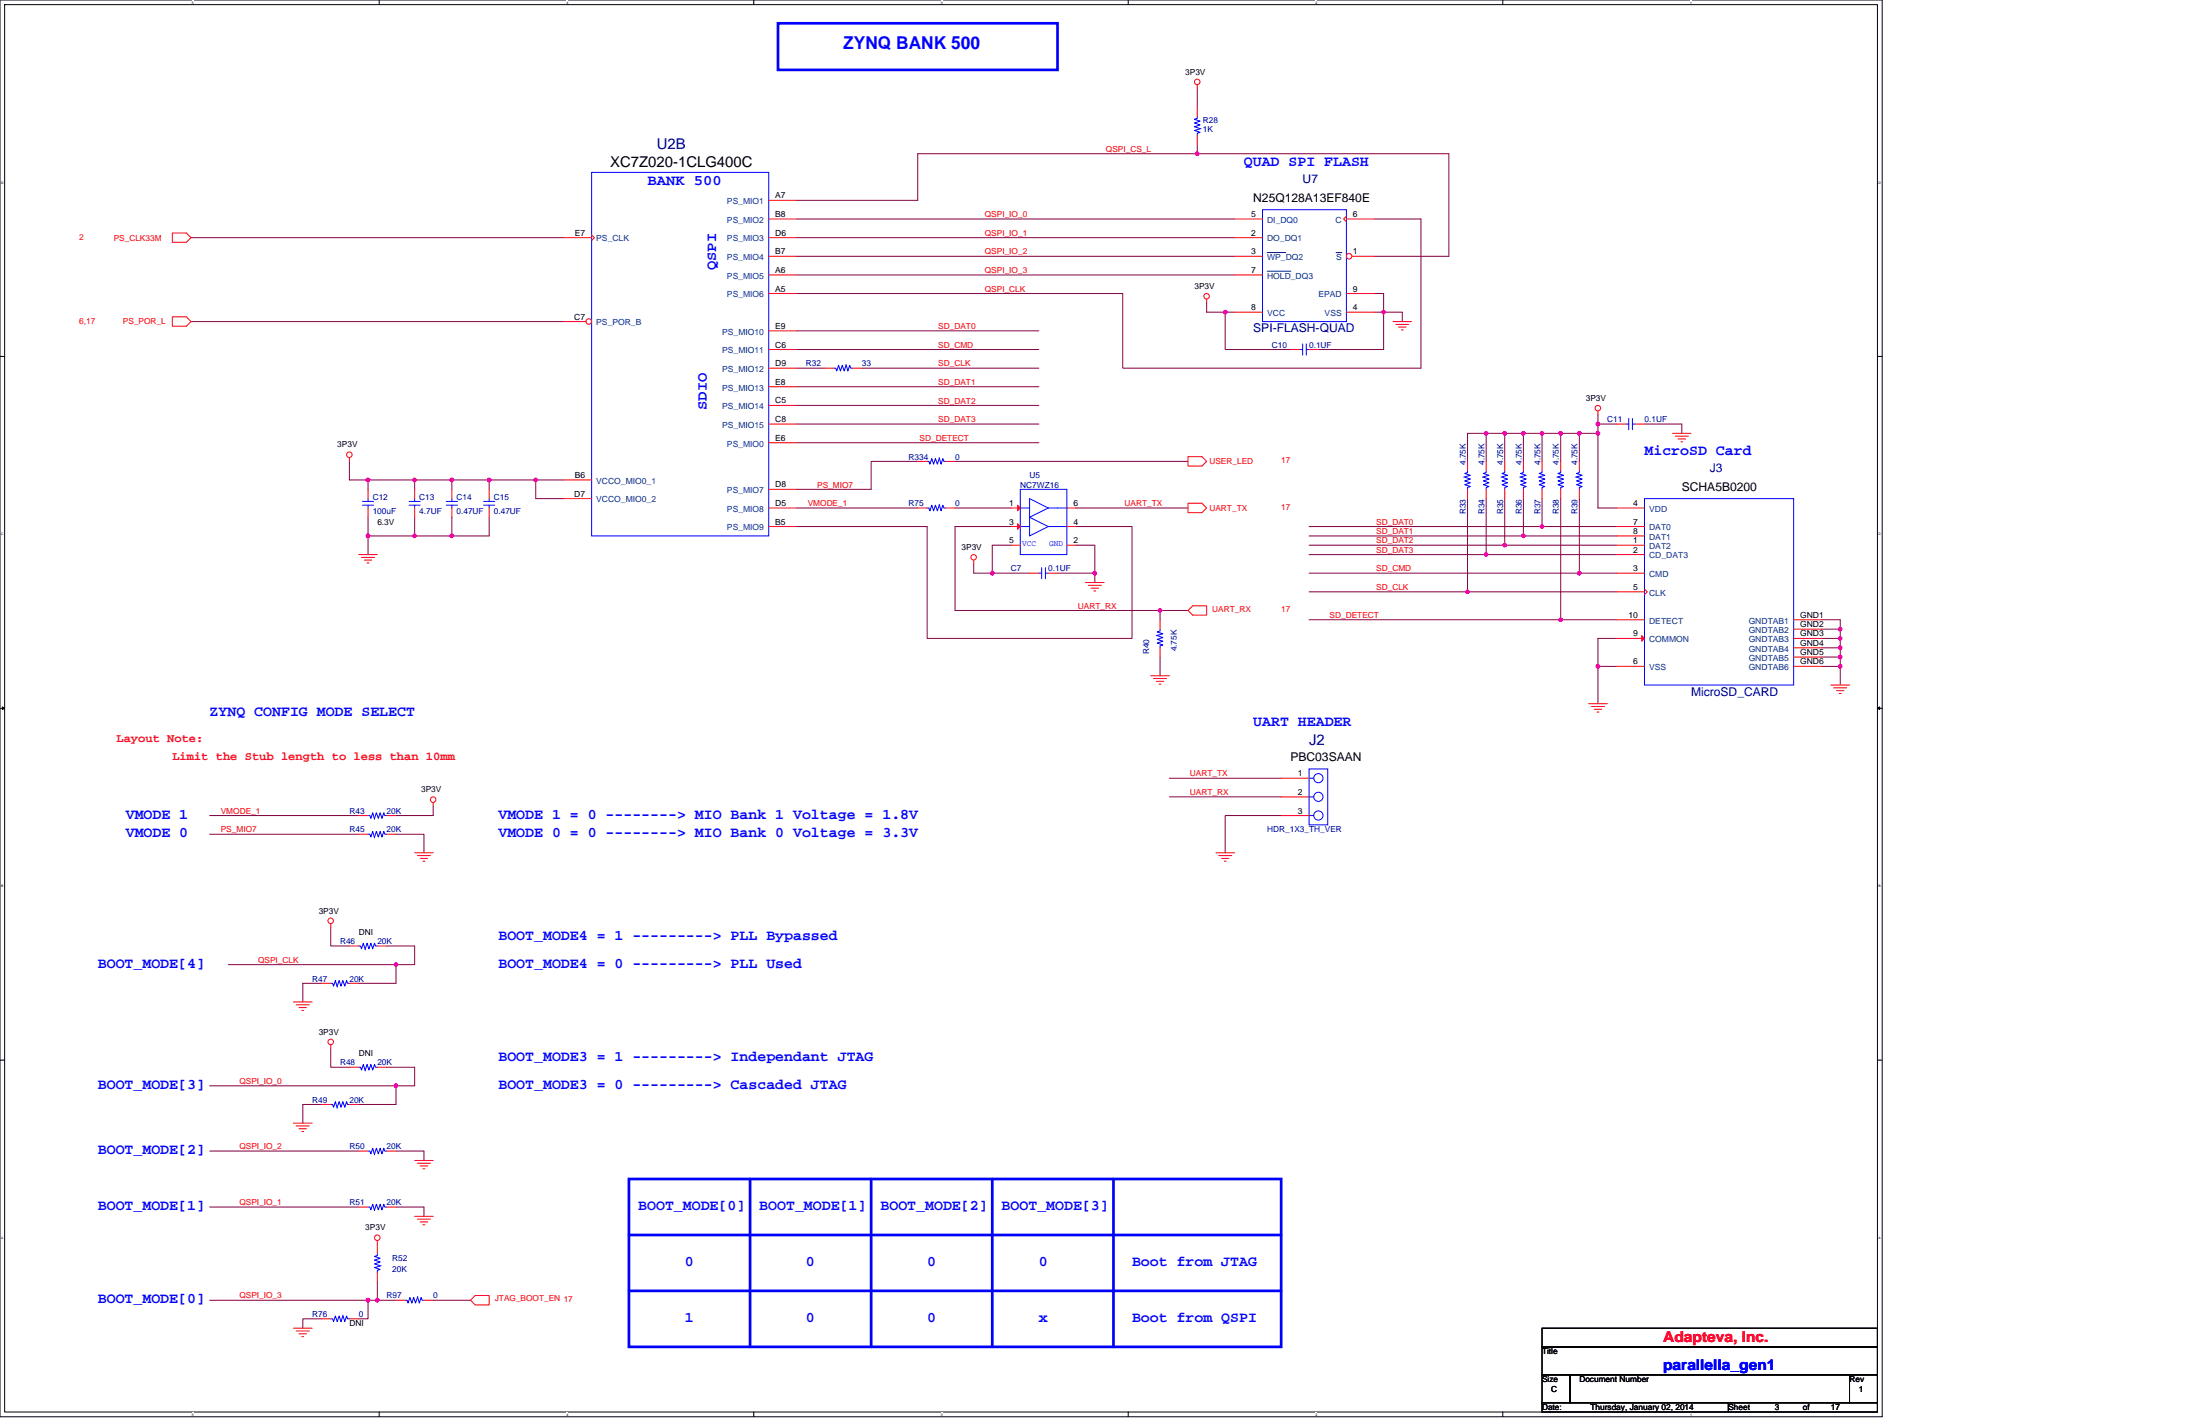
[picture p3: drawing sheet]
<svg xmlns="http://www.w3.org/2000/svg" width="432mm" height="279mm" viewBox="0 0 432 279" stroke-linecap="round" stroke-linejoin="round" font-family="sans-serif">
<path d="M0 0h369.4v278h-369.4zM.9 .9h367.6v276.2h-367.6z" fill="none" stroke="#000" stroke-width=".2"/>
<g fill="#fff">
<path d="M37.7 .1h.3v.7h-.3z"/>
<path d="M37.7 277.2h.3v.7h-.3z"/>
</g>
<path d="M74.4 0v.9M74.4 277.1v.9" fill="none" stroke="#000" stroke-width=".2"/>
<g fill="#fff">
<path d="M111.2 .1h.3v.7h-.3z"/>
<path d="M111.2 277.2h.3v.7h-.3z"/>
</g>
<path d="M147.9 0v.9M147.9 277.1v.9" fill="none" stroke="#000" stroke-width=".2"/>
<g fill="#fff">
<path d="M184.7 .1h.3v.7h-.3z"/>
<path d="M184.7 277.2h.3v.7h-.3z"/>
</g>
<path d="M221.4 0v.9M221.4 277.1v.9" fill="none" stroke="#000" stroke-width=".2"/>
<g fill="#fff">
<path d="M258.2 .1h.4v.7h-.4z"/>
<path d="M258.2 277.2h.4v.7h-.4z"/>
</g>
<path d="M295 0v.9M295 277.1v.9" fill="none" stroke="#000" stroke-width=".2"/>
<g fill="#fff">
<path d="M331.7 .1h.4v.7h-.4z"/>
<path d="M331.7 277.2h.4v.7h-.4z"/>
<path d="M.2 35.4h.5v.8h-.5z"/>
<path d="M368.7 35.4h.5v.8h-.5z"/>
<path d="M.2 104.4h.5v.8h-.5z"/>
<path d="M368.7 104.4h.5v.8h-.5z"/>
</g>
<path d="M0 69.9h.9M368.5 69.9h.9" fill="none" stroke="#000" stroke-width=".2"/>
<g fill="#fff">
<path d="M.2 173.5h.5v.7h-.5z"/>
<path d="M368.7 173.5h.4v.7h-.4z"/>
</g>
<path d="M0 139h.9M368.5 139h.9" fill="none" stroke="#000" stroke-width=".2"/>
<path d="M.5 138.7l.4 .3-.4 .2zM368.5 139l.4-.3v.5z" fill="#000" stroke="#000" stroke-width=".2"/>
<g fill="#fff">
<path d="M.2 242.5h.4v.7h-.4z"/>
<path d="M368.7 242.5h.4v.7h-.4z"/>
</g>
<path d="M0 208h.9M368.5 208h.9M302.7 269.7h5.4v5.5h-5.4zM302.7 275.2h36.5v1.9h-36.5zM302.7 260.6h65.8v3.7h-65.8zM302.7 264.3h65.8v5.4h-65.8zM308.1 269.7h54.9v5.5h-54.9zM339.2 275.2h29.3v1.9h-29.3zM363 269.7h5.5v5.5h-5.5z" fill="none" stroke="#000" stroke-width=".2"/>
<path d="M152.7 4.6h54.9v9.1h-54.9zM123.4 231.3h128.1v33h-128.1zM147.2 231.3v33M171 231.3v33M194.8 231.3v33M218.5 231.3v33M123.4 242.3h128.1M123.4 253.3h128.1" fill="none" stroke="#00f" stroke-width=".53"/>
<g fill="none" stroke="#800040" stroke-width=".2">
<path d="M235 17.4v3.6M235 30.2h49.4v20.1h-14.7M235 28.3v1.9M235 30.2h-54.9v9.1h-23.7M37.5 46.6h73.1M156.4 43h85.9M156.4 46.6h85.9M156.4 50.3h85.9M156.4 54h85.9M236.8 59.4v1.9h3.7M269.7 43h9.2v29.2h-58.5v-14.6h-64M269.7 57.6h1.9v3.7"/>
<path d="M37.5 63.1h73.1M156.4 75.9h47.5M156.4 79.5h47.5M156.4 68.6h47.5M156.4 72.2h5.4M156.4 64.9h47.5M169.2 72.2h34.7M240.5 61.3h1.8M240.5 61.3v7.3h12.8M269.7 61.3h1.9M271.6 61.3v7.3h-12.8M271.6 61.3h3.6v1.8"/>
<path d="M68.6 90.5v3.7h3.6v1.8M72.2 94.2h9.2v1.8M81.4 94.2h7.3M88.7 94.2h7.3v1.8M88.7 94.2v1.8M96 94.2h9.2M105.2 94.2v3.6h5.4M105.2 94.2h5.4M156.4 86.9h47.5M156.4 83.2h47.5M156.4 99.7h23.7M180.1 90.5h-9.1v5.5h-14.6"/>
<path d="M187.5 99.7h10.9M187.5 90.5h45.7M211.2 99.7h22M288 97.8v18.3h-31.1M291.7 85h-3.7v5.5M291.7 97.8v11h-34.8M291.7 85v5.5M291.7 85h3.6M295.3 97.8v9.2h-38.4M295.3 85v5.5M295.3 85h3.7M299 97.8v7.4h-42.1"/>
<path d="M299 85v5.5M299 85h3.7M302.7 97.8v5.5h-45.8M306.3 85h-3.6v5.5M306.3 85v5.5M306.3 97.8v23.8M306.3 85h3.7M310 85v5.5M310 85h3.6M310 97.8v14.7h7.3M313.6 85v14.7h3.7M313.6 81.4v1.8"/>
<path d="M313.6 83.2v1.8M313.6 83.2h3.7M322.8 83.2h7.3v1.8M72.2 101.5v3.7h9.2M72.2 105.2v3.6M81.4 101.5v3.7h7.3M88.7 101.5v3.7M96 101.5v3.7h-7.3M156.4 103.3h25.6v22h40.2v-22h-11M191.1 110.6v1.9h3.7M194.8 112.5h7.3M198.4 107h-3.6v5.5"/>
<path d="M198.4 103.3h-10.9v16.5h40.2v1.8M207.6 112.5h7.3M211.2 107h3.7v5.5M214.9 112.5v1.8M227.7 119.8h5.5M256.9 112.5h53.1M288 116.1h29.3M291.7 108.8h25.6M295.3 107h22M299 105.2h18.3M302.7 103.3h14.6M227.7 128.9v3.7"/>
<path d="M256.9 121.6h49.4M306.3 121.6h11M313.6 130.7v7.4M313.6 130.7h3.7M317.3 125.3h-3.7v5.4M357.5 130.7h3.7M357.5 128.9h3.7M357.5 127.1h3.7M357.5 121.6h3.7v1.8M357.5 123.4h3.7M357.5 125.3h3.7M361.2 130.7v3.7"/>
<path d="M361.2 123.4v1.9M361.2 127.1v1.8M361.2 128.9v1.8M361.2 125.3v1.8M85 158.2v1.8h-7.3M229.5 152.7h22M229.5 156.4h22M41.1 163.7h29.3M41.1 160h29.3M77.7 163.7h5.5v3.6M251.5 160h-11v7.3M44.8 189.3h32.9"/>
<path d="M63.1 192.9h-3.7v3.7M64.9 182v3.6h3.7M75.9 185.6h5.5v3.7h-3.7M77.7 189.3v3.6h-7.3M41.1 213h36.6v3.7h-7.3M63.1 216.7h-3.7v3.7M64.9 205.7v3.7h3.7M75.9 209.4h5.5v3.6h-3.7M41.1 225.8h29.3M41.1 236.8h29.3M77.7 225.8h5.5v1.9M77.7 236.8h5.5v1.9"/>
<path d="M41.1 255.1h31.1M63.1 258.8h-3.7v1.8M72.2 255.1v3.7h-1.8M72.2 255.1h1.9M74.1 251.5v3.6M74.1 255.1h3.6M85 255.1h7.4"/>
</g>
<g fill="#f0f" stroke="#f0f" stroke-width=".2">
<circle cx="96" cy="94.2" r=".36"/>
<circle cx="88.7" cy="94.2" r=".36"/>
<circle cx="105.1" cy="94.2" r=".36"/>
<circle cx="81.4" cy="94.2" r=".36"/>
<circle cx="72.2" cy="94.2" r=".36"/>
<circle cx="88.7" cy="105.1" r=".35"/>
<circle cx="81.4" cy="105.1" r=".36"/>
<circle cx="72.2" cy="105.1" r=".36"/>
<circle cx="77.7" cy="189.3" r=".35"/>
<circle cx="77.7" cy="213" r=".36"/>
<circle cx="240.5" cy="61.2" r=".36"/>
<circle cx="313.6" cy="85" r=".36"/>
<circle cx="310" cy="85" r=".36"/>
<circle cx="313.6" cy="83.2" r=".36"/>
<circle cx="313.6" cy="130.7" r=".36"/>
<circle cx="310" cy="112.5" r=".36"/>
<circle cx="306.3" cy="85" r=".36"/>
<circle cx="74" cy="255.1" r=".36"/>
<circle cx="361.2" cy="123.4" r=".35"/>
<circle cx="361.2" cy="130.7" r=".36"/>
<circle cx="361.2" cy="128.9" r=".35"/>
<circle cx="361.2" cy="127.1" r=".36"/>
<circle cx="361.2" cy="125.3" r=".35"/>
<circle cx="306.3" cy="121.6" r=".36"/>
<circle cx="302.6" cy="103.3" r=".36"/>
<circle cx="299" cy="105.1" r=".35"/>
<circle cx="295.3" cy="107" r=".36"/>
<circle cx="291.7" cy="108.8" r=".36"/>
<circle cx="288" cy="116.1" r=".35"/>
<circle cx="299" cy="85" r=".36"/>
<circle cx="302.6" cy="85" r=".36"/>
<circle cx="295.3" cy="85" r=".36"/>
<circle cx="291.7" cy="85" r=".36"/>
<circle cx="235" cy="30.2" r=".36"/>
<circle cx="271.6" cy="61.2" r=".35"/>
<circle cx="214.9" cy="112.5" r=".36"/>
<circle cx="194.8" cy="112.5" r=".36"/>
<circle cx="227.7" cy="119.8" r=".36"/>
<circle cx="72.2" cy="255.1" r=".36"/>
</g>
<g fill="none" stroke="#f00" stroke-width=".2">
<path d="M235 16.6v.8M33.8 45.7h2.8l.9 .9-.9 .9h-2.8zM110.6 46.6h5.5M116.1 46.1l.6 .5-.6 .6M236.8 58.7v.7M33.8 62.2h2.8l.9 .9-.9 .9h-2.8zM273.4 63.1h3.7M274 63.6h2.5M274.5 64.2h1.5M275 64.7h.4M68.6 89.8v.7M233.2 98.7h2.7l.9 1-.9 .9h-2.7z"/>
<path d="M233.2 89.6h2.7l.9 .9-.9 .9h-2.7zM299 90.5v1.9M299 96v1.8M313.6 80.6v.8M328.3 85h3.6M328.8 85.6h2.6M329.4 86.1h1.4M329.9 86.7h.4M70.4 108.8h3.7M71 109.4h2.5M71.5 109.9h1.5M72.1 110.4h.3"/>
<path d="M191.1 109.9v.7M202.1 112.5h1.8M205.7 112.5h1.9M213 114.3h3.7M213.6 114.9h2.6M214.1 115.4h1.5M214.7 116h.4M233.2 119.8l.9-.9h2.7v1.8h-2.7zM225.8 132.6h3.7M226.4 133.1h2.6M226.9 133.7h1.5M227.5 134.2h.4"/>
<path d="M311.8 138.1h3.7M312.4 138.6h2.5M312.9 139.2h1.5M313.5 139.7h.3M359.3 134.4h3.7M359.9 135h2.6M360.4 135.5h1.5M361 136.1h.4M85 157.5v.7M81.4 167.3h3.6M81.9 167.9h2.6M82.5 168.4h1.4"/>
<path d="M83 169h.4M238.7 167.3h3.6M239.2 167.9h2.6M239.8 168.4h1.4M240.3 169h.4M57.6 196.6h3.7M58.1 197.1h2.6M58.7 197.7h1.5M59.2 198.2h.4M64.9 181.2v.8M64.9 205v.7M57.6 220.4h3.7"/>
<path d="M58.1 220.9h2.6M58.7 221.5h1.5M59.2 222h.4M70.4 236.8h1.8M75.9 236.8h1.8M81.4 238.7h3.6M81.4 227.7h3.6M81.9 239.2h2.6M81.9 228.2h2.6M82.5 239.8h1.4M82.5 228.8h1.4M83 229.3h.4"/>
<path d="M74.1 243.4v.7M83 240.3h.4M93.3 254.2h2.7v1.8h-2.7l-.9-.9zM57.6 260.6h3.7M58.1 261.2h2.6M58.7 261.7h1.5M59.2 262.3h.4"/>
<circle cx="235" cy="16.1" r=".54"/>
<circle cx="236.8" cy="58.1" r=".54"/>
<circle cx="68.6" cy="89.2" r=".54"/>
<circle cx="313.6" cy="80.1" r=".54"/>
<circle cx="191.1" cy="109.3" r=".54"/>
<circle cx="85" cy="156.9" r=".54"/>
<circle cx="64.9" cy="180.7" r=".54"/>
<circle cx="64.9" cy="204.4" r=".54"/>
<circle cx="74" cy="242.9" r=".54"/>
</g>
<path d="M116.1 33.8h34.8v71.4h-34.8zM298.4 93.6l1.2 .4-1.2 .4 1.2 .3-1.2 .4 1.2 .4-.6 .2v.3M299 92.4v.3l-.5 .2 1.1 .4-1.3 .3M203.9 112.5h.5M204.4 111.4v2.2M205.2 112.5h.5M205.2 111.4v2.2M72.2 236.8h.4l.2 .6 .4-1.1 .3 1.3M75.9 236.8h-.4l-.2-.5-.3 1.1-.4-1.1-.3 1.1-.4-1.1-.4 1.1" fill="none" stroke="#00f" stroke-width=".2"/>
<circle cx="115.6" cy="63.1" r=".54" fill="#fff" stroke="#f00" stroke-width=".2"/>
<g fill="none" stroke="#f00" stroke-width=".2">
<path d="M150.9 39.3h5.5M235 26.5v1.8M235 21v1.9M150.9 43h5.5M150.9 46.6h5.5M150.9 50.3h5.5M150.9 54h5.5M150.9 57.6h5.5M242.3 43h5.5M264.3 42.4l-.6 .6 .6 .5M264.3 43h5.4M110.6 63.1h4.4"/>
<path d="M150.9 64.9h5.5M150.9 68.6h5.5M150.9 72.2h5.5M150.9 75.9h5.5M150.9 79.5h5.5M161.8 72.2h1.9M167.3 72.2h1.9M253.3 68.6h1.8M256.9 68.6h1.9M72.2 96v1.8M72.2 99.7v1.8M81.4 96v1.8"/>
<path d="M81.4 99.7v1.8M88.7 96v1.8M88.7 99.7v1.8M96 96v1.8M96 99.7v1.8M110.6 94.2h5.5M110.6 97.8h5.5M150.9 86.9h5.5M150.9 96h5.5M150.9 99.7h5.5M150.9 83.2h5.5M180.1 99.7h1.9"/>
<path d="M180.1 90.5h1.9M185.6 99.7h1.9M185.6 90.5h1.9M198.4 99.7h1.9M209.4 99.7h1.8M288 90.5v1.9M288 96v1.8M291.7 90.5v1.9M291.7 96v1.8M302.7 90.5v1.9M302.7 96v1.8M306.3 90.5v1.9"/>
<path d="M306.3 96v1.8M310 90.5v1.9M310 96v1.8M317.3 99.7h5.5M317.3 83.2h1.8M321 83.2h1.8M150.9 103.3h5.5M198.4 103.3h1.9M198.4 107h1.9M209.4 103.3h1.8M209.4 107h1.8M317.3 103.3h5.5"/>
<path d="M317.3 105.2h5.5M317.3 107h5.5M317.3 108.8h5.5M317.3 112.5h5.5M317.3 116.1h5.5M322.8 115.6l.5 .5-.5 .6M227.7 121.6v1.8M227.7 127.1v1.8M317.3 121.6h5.5M317.3 125.3h5.5M317.3 130.7h5.5M352 121.6h5.5"/>
<path d="M352 123.4h5.5M352 125.3h5.5M352 127.1h5.5M352 128.9h5.5M352 130.7h5.5M251.5 152.7h5.4M251.5 156.4h5.4M70.4 160h1.8M70.4 163.7h1.8M75.9 160h1.8M75.9 163.7h1.8M251.5 160h5.4"/>
<path d="M63.1 192.9h1.8M68.6 185.6h1.8M68.6 192.9h1.8M74.1 185.6h1.8M63.1 216.7h1.8M68.6 209.4h1.8M68.6 216.7h1.8M74.1 209.4h1.8M70.4 225.8h1.8M75.9 225.8h1.8M63.1 258.8h1.8M68.6 258.8h1.8"/>
<path d="M74.1 249.6v1.9M74.1 244.1v1.9M77.7 255.1h1.8M83.2 255.1h1.8"/>
</g>
<g fill="none" stroke="#00f" stroke-width=".2">
<path d="M235 22.9v.3l-.6 .2 1.1 .4-1.1 .3 1.1 .4-1.1 .4 1.1 .3M235.7 25.2l-1.3 .4 1.1 .4-.5 .1v.4M247.8 41.1h16.5v22h-16.5zM166.1 71.7l-.4 1.1-.4-1.1-.3 1.1-.4-1.1-.4 1.1-.2-.6h-.3M166.1 71.5l.3 1.3 .4-1.1 .2 .5h.3M255.1 68.6h.6M255.7 67.5v2.2M256.4 68.6h.5M256.4 67.5v2.2M71.1 98.4h2.2M71.1 99.1h2.2M72.2 97.8v.6"/>
<path d="M72.2 99.1v.6M80.3 98.4h2.2M80.3 99.1h2.2M81.4 97.8v.6M81.4 99.1v.6M87.6 99.1h2.2M87.6 98.4h2.2M88.7 99.1v.6M88.7 97.8v.6M94.9 98.4h2.2M94.9 99.1h2.2M96 97.8v.6"/>
<path d="M96 99.1v.6M184.3 98.9l.4 1.3 .4-1.1 .2 .6h.3M184.3 89.8l.4 1.3 .4-1.1 .2 .5h.3M184.3 99.1l-.3 1.1-.4-1.1-.4 1.1-.3-1.1-.4 1.1-.2-.5h-.3M184.3 90l-.3 1.1-.4-1.1-.4 1.1-.3-1.1-.4 1.1-.2-.6h-.3M200.3 99.7h1.8M200.3 96h9.1v12.8h-9.1zM205.7 99.7l-3.6 1.8M205.7 99.7l-3.6-1.9v3.7M205.7 99.7h3.7M287.5 93.6l1.1 .4-1.1 .4 1.1 .3-1.1 .4 1.1 .4-.6 .2v.3M288 92.4v.3l-.5 .2 1.1 .4-1.3 .3"/>
<path d="M291.1 93.6l1.1 .4-1.1 .4 1.1 .3-1.1 .4 1.1 .4-.5 .2v.3M291.7 92.4v.3l-.6 .2 1.1 .4-1.2 .3M302.1 93.6l1.1 .4-1.1 .4 1.1 .3-1.1 .4 1.1 .4-.5 .2v.3M302.7 92.4v.3l-.6 .2 1.1 .4-1.3 .3M305.8 93.6l1.1 .4-1.1 .4 1.1 .3-1.1 .4 1.1 .4-.6 .2v.3M306.3 92.4v.3l-.5 .2 1.1 .4-1.3 .3M309.4 93.6l1.1 .4-1.1 .4 1.1 .3-1.1 .4 1.1 .4-.5 .2v.3M310 92.4v.3l-.6 .2 1.1 .4-1.3 .3M319.1 83.2h.6M319.7 82.1v2.2M320.4 83.2h.6M320.4 82.1v2.2"/>
<path d="M322.8 97.8h29.2v36.6h-29.2zM200.3 103.3h1.8M202.1 101.5v3.7l3.6-1.9M202.1 101.5l3.6 1.8M205.7 103.3h3.7M227.1 124.7l1.1 .4-1.1 .4 1.1 .3-1.1 .4 1.1 .4-.5 .1v.4M227.7 123.4v.4l-.6 .2 1.1 .4-1.3 .3M256.9 150.9h3.7v10.9h-3.7zM256.9 156.4h1M256.9 152.7h1M72.2 160h.4l.2 .6 .4-1.1 .3 1.2M72.2 163.7h.4l.2 .5 .4-1.1 .3 1.3"/>
<path d="M75.9 160h-.4l-.2-.5-.3 1.1-.4-1.1-.3 1.1-.4-1.1-.4 1.1M75.9 163.7h-.4l-.2-.6-.3 1.1-.4-1.1-.3 1.1-.4-1.1-.4 1.1M256.9 160h1M64.9 192.9h.4l.2 .6 .3-1.1 .4 1.3M68.6 192.9h-.4l-.2-.5-.3 1.1-.4-1.1-.4 1.1-.3-1.1-.4 1.1M70.4 185.6h.4l.2 .6 .3-1.1 .4 1.3M74.1 185.6h-.4l-.2-.5-.3 1.1-.4-1.1-.4 1.1-.3-1.1-.4 1.1M64.9 216.7h.4l.2 .6 .3-1.1 .4 1.2M68.6 216.7h-.4l-.2-.5-.3 1.1-.4-1.1-.4 1.1-.3-1.1-.4 1.1M70.4 209.4h.4l.2 .6 .3-1.1 .4 1.2M74.1 209.4h-.4l-.2-.5-.3 1.1-.4-1.1-.4 1.1-.3-1.1-.4 1.1M72.2 225.8h.4l.2 .6 .4-1.1 .3 1.3"/>
<path d="M75.9 225.8h-.4l-.2-.5-.3 1.1-.4-1.1-.3 1.1-.4-1.1-.4 1.1M67.3 258.2l-.4 1.1-.3-1.1-.4 1.1-.4-1.1-.3 1.1-.2-.5h-.4M67.3 258l.4 1.3 .3-1.1 .2 .6h.4M74.1 246v.3l-.6 .2 1.1 .4-1.1 .3 1.1 .4-1.1 .4 1.1 .3M74.8 248.3l-1.3 .4 1.1 .4-.5 .2v.3M81.9 254.4l.4 1.3 .4-1.1 .1 .5h.4M81.9 254.6l-.3 1.1-.4-1.1-.4 1.1-.3-1.1-.4 1.1-.2-.6h-.4"/>
<circle cx="258.8" cy="156.3" r=".9"/>
<circle cx="258.8" cy="152.7" r=".9"/>
<circle cx="258.8" cy="160" r=".9"/>
</g>
<g fill="#f00" stroke="#f00" stroke-width=".2">
<path d="M322.2 124.7l.6 .6-.6 .5z"/>
<path d="M199.7 99.1l.6 .6-.6 .5z"/>
<path d="M199.7 102.8l.6 .5-.6 .6z"/>
</g>
<circle cx="264.8" cy="50.3" r=".54" fill="#fff" stroke="#f00" stroke-width=".2"/>
<path d="M242.3 46.6h5.5M242.3 50.3h5.5M242.3 54h5.5M264.3 57.6h5.4M265.4 50.3h4.3M242.3 61.3h5.5M264.3 61.3h5.4M295.3 90.5v1.9M295.3 96v1.8" fill="none" stroke="#f00" stroke-width=".2"/>
<path d="M248.7 49.6h3.6M248.7 53.2h4.7M262.2 49.6h1.2" fill="none" stroke="#004080" stroke-width=".2"/>
<path d="M294.8 93.6l1.1 .4-1.1 .4 1.1 .3-1.1 .4 1.1 .4-.6 .2v.3M295.3 92.4v.3l-.5 .2 1.1 .4-1.3 .3" fill="none" stroke="#00f" stroke-width=".2"/>
<g fill="#f0f" stroke="#f0f" stroke-width=".2">
<circle cx="96" cy="94.2" r=".36"/>
<circle cx="88.7" cy="94.2" r=".36"/>
<circle cx="105.1" cy="94.2" r=".36"/>
<circle cx="81.4" cy="94.2" r=".36"/>
<circle cx="72.2" cy="94.2" r=".36"/>
<circle cx="88.7" cy="105.1" r=".35"/>
<circle cx="81.4" cy="105.1" r=".36"/>
<circle cx="72.2" cy="105.1" r=".36"/>
<circle cx="77.7" cy="189.3" r=".35"/>
<circle cx="77.7" cy="213" r=".36"/>
<circle cx="240.5" cy="61.2" r=".36"/>
<circle cx="313.6" cy="85" r=".36"/>
<circle cx="310" cy="85" r=".36"/>
<circle cx="313.6" cy="83.2" r=".36"/>
<circle cx="313.6" cy="130.7" r=".36"/>
<circle cx="310" cy="112.5" r=".36"/>
<circle cx="306.3" cy="85" r=".36"/>
<circle cx="74" cy="255.1" r=".36"/>
<circle cx="361.2" cy="123.4" r=".35"/>
<circle cx="361.2" cy="130.7" r=".36"/>
<circle cx="361.2" cy="128.9" r=".35"/>
<circle cx="361.2" cy="127.1" r=".36"/>
<circle cx="361.2" cy="125.3" r=".35"/>
<circle cx="306.3" cy="121.6" r=".36"/>
<circle cx="302.6" cy="103.3" r=".36"/>
<circle cx="299" cy="105.1" r=".35"/>
<circle cx="295.3" cy="107" r=".36"/>
<circle cx="291.7" cy="108.8" r=".36"/>
<circle cx="288" cy="116.1" r=".35"/>
<circle cx="299" cy="85" r=".36"/>
<circle cx="302.6" cy="85" r=".36"/>
<circle cx="295.3" cy="85" r=".36"/>
<circle cx="291.7" cy="85" r=".36"/>
<circle cx="235" cy="30.2" r=".36"/>
<circle cx="271.6" cy="61.2" r=".35"/>
<circle cx="214.9" cy="112.5" r=".36"/>
<circle cx="194.8" cy="112.5" r=".36"/>
<circle cx="227.7" cy="119.8" r=".36"/>
<circle cx="72.2" cy="255.1" r=".36"/>
</g>
<text font-size="3.5" fill="#00f" x="165.5" y="9.6">ZYNQ BANK 500</text>
<g font-size="2.9" fill="#000080">
<text x="128.9" y="29.1">U2B</text>
<text x="256.9" y="146.2">J2</text>
</g>
<text font-size="2.9" x="119.8" y="32.8">XC7Z020-1CLG400C</text>
<g font-size="2.9" fill="#00f">
<text x="244.1" y="32.6">QUAD SPI FLASH</text>
<text x="127.1" y="36.3">BANK 500</text>
<text x="140.6" y="53" transform="rotate(-90 140.6 53)">QSPI</text>
<text x="138.7" y="80.5" transform="rotate(-90 138.7 80.5)">SDIO</text>
<text x="322.8" y="89.3">MicroSD Card</text>
<text x="41.1" y="140.5">ZYNQ CONFIG MODE SELECT</text>
<text x="246" y="142.4">UART HEADER</text>
<text x="24.7" y="160.7">VMODE 1</text>
<text x="97.8" y="160.7">VMODE 1 = 0 --------&gt; MIO Bank 1 Voltage = 1.8V</text>
<text x="24.7" y="164.3">VMODE 0</text>
<text x="97.8" y="164.3">VMODE 0 = 0 --------&gt; MIO Bank 0 Voltage = 3.3V</text>
<text x="97.8" y="184.4">BOOT_MODE4 = 1 ---------&gt; PLL Bypassed</text>
<text x="19.2" y="189.9">BOOT_MODE[4]</text>
<text x="97.8" y="189.9">BOOT_MODE4 = 0 ---------&gt; PLL Used</text>
<text x="97.8" y="208.2">BOOT_MODE3 = 1 ---------&gt; Independant JTAG</text>
<text x="19.2" y="213.7">BOOT_MODE[3]</text>
<text x="97.8" y="213.7">BOOT_MODE3 = 0 ---------&gt; Cascaded JTAG</text>
<text x="19.2" y="226.5">BOOT_MODE[2]</text>
<text x="19.2" y="237.5">BOOT_MODE[1]</text>
<text x="125.3" y="237.5">BOOT_MODE[0]</text>
<text x="149" y="237.5">BOOT_MODE[1]</text>
<text x="172.8" y="237.5">BOOT_MODE[2]</text>
<text x="196.6" y="237.5">BOOT_MODE[3]</text>
<text x="134.4" y="248.5">0</text>
<text x="158.2" y="248.5">0</text>
<text x="182" y="248.5">0</text>
<text x="203.9" y="248.5">0</text>
<text x="222.2" y="248.5">Boot from JTAG</text>
<text x="19.2" y="255.8">BOOT_MODE[0]</text>
<text x="134.4" y="259.4">1</text>
<text x="158.2" y="259.4">0</text>
<text x="182" y="259.4">0</text>
<text x="203.9" y="259.4">x</text>
<text x="222.2" y="259.4">Boot from QSPI</text>
<text x="326.4" y="268.8">parallella_gen1</text>
</g>
<text font-size="2.9" fill="#f00" x="326.4" y="263.3">Adapteva, Inc.</text>
<g font-size="2.4" fill="#000080">
<text x="255.7" y="35.9">U7</text>
<text x="246" y="65.2">SPI-FLASH-QUAD</text>
<text x="335.6" y="92.6">J3</text>
<text x="331.9" y="136.5">MicroSD_CARD</text>
</g>
<g font-size="2.4">
<text x="246" y="39.6">N25Q128A13EF840E</text>
<text x="330.1" y="96.3">SCHA5B0200</text>
<text x="253.3" y="149.3">PBC03SAAN</text>
</g>
<g font-size="2.4" fill="#f00">
<text x="22.9" y="145.5">Layout Note:</text>
<text x="33.8" y="149.2">Limit the Stub length to less than 10mm</text>
</g>
<g font-size="1.7" fill="#004080">
<text x="142.7" y="40">PS_MIO1</text>
<text x="117" y="47.4">PS_CLK</text>
<text x="142.7" y="43.7">PS_MIO2</text>
<text x="142.7" y="47.4">PS_MIO3</text>
<text x="248.7" y="43.7">DI_DQ0</text>
<text x="248.7" y="47.4">DO_DQ1</text>
<text x="262.1" y="43.7">C</text>
<text x="142.7" y="51">PS_MIO4</text>
<text x="248.7" y="51">WP_DQ2</text>
<text x="262.2" y="51">S</text>
<text x="142.7" y="54.7">PS_MIO5</text>
<text x="142.7" y="58.3">PS_MIO6</text>
<text x="248.7" y="54.7">HOLD_DQ3</text>
<text x="258.8" y="58.3">EPAD</text>
<text x="117" y="63.8">PS_POR_B</text>
<text x="141.8" y="65.7">PS_MIO10</text>
<text x="248.7" y="62">VCC</text>
<text x="260" y="62">VSS</text>
<text x="141.8" y="69.3">PS_MIO11</text>
<text x="141.8" y="73">PS_MIO12</text>
<text x="141.8" y="76.6">PS_MIO13</text>
<text x="141.8" y="80.3">PS_MIO14</text>
<text x="141.8" y="83.9">PS_MIO15</text>
<text x="142.7" y="87.6">PS_MIO0</text>
<text x="117" y="94.9">VCCO_MIO0_1</text>
<text x="117" y="98.6">VCCO_MIO0_2</text>
<text x="142.7" y="96.8">PS_MIO7</text>
<text x="142.7" y="100.4">PS_MIO8</text>
<text x="323.7" y="100.4">VDD</text>
<text x="142.7" y="104.1">PS_MIO9</text>
<text x="323.7" y="104.1">DAT0</text>
<text x="323.7" y="105.9">DAT1</text>
<text x="323.7" y="107.7">DAT2</text>
<text x="323.7" y="109.6">CD_DAT3</text>
<text x="323.7" y="113.2">CMD</text>
<text x="323.7" y="116.9">CLK</text>
<text x="323.7" y="122.3">DETECT</text>
<text x="343.2" y="122.3">GNDTAB1</text>
<text x="343.2" y="124.2">GNDTAB2</text>
<text x="323.7" y="126">COMMON</text>
<text x="323.7" y="131.5">VSS</text>
<text x="343.2" y="126">GNDTAB3</text>
<text x="343.2" y="127.8">GNDTAB4</text>
<text x="343.2" y="129.7">GNDTAB5</text>
<text x="343.2" y="131.5">GNDTAB6</text>
</g>
<g font-size="1.7">
<text x="152.1" y="38.9">A7</text>
<text x="112.8" y="46.2">E7</text>
<text x="152.1" y="42.6">B8</text>
<text x="152.1" y="46.2">D6</text>
<text x="245.6" y="42.6">5</text>
<text x="245.6" y="46.2">2</text>
<text x="265.5" y="42.6">6</text>
<text x="152.1" y="49.9">B7</text>
<text x="152.1" y="53.6">A6</text>
<text x="245.6" y="49.9">3</text>
<text x="245.6" y="53.6">7</text>
<text x="265.5" y="49.9">1</text>
<text x="152.1" y="57.2">A5</text>
<text x="265.5" y="57.2">9</text>
<text x="112.7" y="62.7">C7</text>
<text x="152.1" y="64.5">E9</text>
<text x="245.6" y="60.9">8</text>
<text x="265.5" y="60.9">4</text>
<text x="152.1" y="68.2">C6</text>
<text x="152.1" y="71.9">D9</text>
<text x="152.1" y="75.5">E8</text>
<text x="152.1" y="79.2">C5</text>
<text x="152.1" y="82.8">C8</text>
<text x="152.1" y="86.5">E6</text>
<text x="112.8" y="93.8">B6</text>
<text x="152.1" y="95.6">D8</text>
<text x="112.7" y="97.5">D7</text>
<text x="152.1" y="99.3">D5</text>
<text x="198.1" y="99.3">1</text>
<text x="210.7" y="99.3">6</text>
<text x="320.6" y="99.3">4</text>
<text x="152.1" y="102.9">B5</text>
<text x="198.1" y="102.9">3</text>
<text x="198.1" y="106.6">5</text>
<text x="210.7" y="102.9">4</text>
<text x="210.7" y="106.6">2</text>
<text x="320.6" y="102.9">7</text>
<text x="320.6" y="104.8">8</text>
<text x="320.6" y="106.6">1</text>
<text x="320.6" y="108.4">2</text>
<text x="320.6" y="112.1">3</text>
<text x="320.6" y="115.7">5</text>
<text x="319.6" y="121.2">10</text>
<text x="320.6" y="124.9">9</text>
<text x="353.3" y="121.2">GND1</text>
<text x="353.3" y="123.1">GND2</text>
<text x="353.3" y="124.9">GND3</text>
<text x="320.6" y="130.4">6</text>
<text x="353.3" y="126.7">GND4</text>
<text x="353.3" y="128.5">GND5</text>
<text x="353.3" y="130.4">GND6</text>
<text x="254.7" y="152.3">1</text>
<text x="254.7" y="156">2</text>
<text x="254.7" y="159.6">3</text>
</g>
<g font-size="1.6">
<text x="232.6" y="14.6">3P3V</text>
<text x="234.4" y="56.7">3P3V</text>
<text x="311.3" y="78.7">3P3V</text>
<text x="66.2" y="87.8">3P3V</text>
<text x="74.1" y="103">6.3V</text>
<text x="188.7" y="107.9">3P3V</text>
<text x="82.7" y="155.5">3P3V</text>
<text x="62.5" y="179.2">3P3V</text>
<text x="70.4" y="183.5">DNI</text>
<text x="62.5" y="203">3P3V</text>
<text x="70.4" y="207.2">DNI</text>
<text x="71.7" y="241.4">3P3V</text>
<text x="68.6" y="260.2">DNI</text>
<text x="302.7" y="265.7">Title</text>
<text x="302.7" y="271.2">Size</text>
<text x="304.5" y="273">C</text>
<text x="310" y="271.2">Document Number</text>
<text x="363" y="271.2">Rev</text>
<text x="364.8" y="273.1">1</text>
<text x="302.7" y="276.7">Date:</text>
<text x="312.2" y="276.7">Thursday, January 02, 2014</text>
<text x="339.2" y="276.7">Sheet</text>
<text x="348.4" y="276.7">3</text>
<text x="353.9" y="276.7">of</text>
<text x="359.3" y="276.7">17</text>
</g>
<g font-size="1.6" fill="#f00">
<text x="217.1" y="29.8">QSPI_CS_L</text>
<text x="15.5" y="47">2</text>
<text x="22.3" y="47.2">PS_CLK33M</text>
<text x="193.3" y="42.6">QSPI_IO_0</text>
<text x="193.3" y="46.3">QSPI_IO_1</text>
<text x="193.3" y="49.9">QSPI_IO_2</text>
<text x="193.3" y="53.6">QSPI_IO_3</text>
<text x="193.3" y="57.2">QSPI_CLK</text>
<text x="15.5" y="63.5">6,17</text>
<text x="24.1" y="63.6">PS_POR_L</text>
<text x="184.1" y="64.6">SD_DAT0</text>
<text x="184.1" y="68.2">SD_CMD</text>
<text x="184.1" y="71.9">SD_CLK</text>
<text x="184.1" y="75.5">SD_DAT1</text>
<text x="184.1" y="79.2">SD_DAT2</text>
<text x="184.1" y="82.8">SD_DAT3</text>
<text x="180.5" y="86.5">SD_DETECT</text>
<text x="160.4" y="95.7">PS_MIO7</text>
<text x="237.4" y="91.1">USER_LED</text>
<text x="251.5" y="90.9">17</text>
<text x="158.5" y="99.3">VMODE_1</text>
<text x="220.7" y="99.3">UART_TX</text>
<text x="237.4" y="100.2">UART_TX</text>
<text x="251.5" y="100.1">17</text>
<text x="270.1" y="103">SD_DAT0</text>
<text x="270.1" y="104.8">SD_DAT1</text>
<text x="270.1" y="106.6">SD_DAT2</text>
<text x="270.1" y="112.1">SD_CMD</text>
<text x="270.1" y="108.5">SD_DAT3</text>
<text x="211.6" y="119.4">UART_RX</text>
<text x="237.9" y="120">UART_RX</text>
<text x="270.1" y="115.8">SD_CLK</text>
<text x="251.5" y="120.2">17</text>
<text x="261" y="121.2">SD_DETECT</text>
<text x="233.5" y="152.3">UART_TX</text>
<text x="233.5" y="156">UART_RX</text>
<text x="43.3" y="159.7">VMODE_1</text>
<text x="43.3" y="163.3">PS_MIO7</text>
<text x="50.7" y="188.9">QSPI_CLK</text>
<text x="47" y="212.7">QSPI_IO_0</text>
<text x="47" y="225.5">QSPI_IO_2</text>
<text x="47" y="236.5">QSPI_IO_1</text>
<text x="47" y="254.8">QSPI_IO_3</text>
<text x="97.1" y="255.3">JTAG_BOOT_EN 17</text>
</g>
<g font-size="1.6" fill="#000080">
<text x="236.1" y="24.2">R28</text>
<text x="236.1" y="26">1K</text>
<text x="158.2" y="71.9">R32</text>
<text x="169.2" y="71.9">33</text>
<text x="249.6" y="68.2">C10</text>
<text x="256.9" y="68.2">0.1UF</text>
<text x="315.5" y="82.9">C11</text>
<text x="322.8" y="82.9">0.1UF</text>
<text x="178.3" y="90.2">R334</text>
<text x="187.5" y="90.2">0</text>
<text x="200.3" y="95.7">NC7WZ16</text>
<text x="202.1" y="93.8">U5</text>
<text x="287.7" y="91.3" transform="rotate(-90 287.7 91.3)">4.75K</text>
<text x="291.4" y="91.3" transform="rotate(-90 291.4 91.3)">4.75K</text>
<text x="295" y="91.3" transform="rotate(-90 295 91.3)">4.75K</text>
<text x="298.7" y="91.3" transform="rotate(-90 298.7 91.3)">4.75K</text>
<text x="302.3" y="91.3" transform="rotate(-90 302.3 91.3)">4.75K</text>
<text x="306" y="91.3" transform="rotate(-90 306 91.3)">4.75K</text>
<text x="309.6" y="91.3" transform="rotate(-90 309.6 91.3)">4.75K</text>
<text x="73.2" y="98">C12</text>
<text x="73.2" y="100.8">100uF</text>
<text x="82.3" y="98">C13</text>
<text x="82.3" y="100.8">4.7UF</text>
<text x="89.6" y="98">C14</text>
<text x="89.6" y="100.8">0.47UF</text>
<text x="96.9" y="98">C15</text>
<text x="96.9" y="100.8">0.47UF</text>
<text x="178.3" y="99.3">R75</text>
<text x="187.5" y="99.3">0</text>
<text x="287.7" y="100.9" transform="rotate(-90 287.7 100.9)">R33</text>
<text x="291.4" y="100.9" transform="rotate(-90 291.4 100.9)">R34</text>
<text x="295" y="100.9" transform="rotate(-90 295 100.9)">R35</text>
<text x="298.7" y="100.9" transform="rotate(-90 298.7 100.9)">R36</text>
<text x="302.3" y="100.9" transform="rotate(-90 302.3 100.9)">R37</text>
<text x="306" y="100.9" transform="rotate(-90 306 100.9)">R38</text>
<text x="309.6" y="100.9" transform="rotate(-90 309.6 100.9)">R39</text>
<text x="198.4" y="112.1">C7</text>
<text x="205.7" y="112.1">0.1UF</text>
<text x="225.5" y="128.4" transform="rotate(-90 225.5 128.4)">R40</text>
<text x="231" y="127.8" transform="rotate(-90 231 127.8)">4.75K</text>
<text x="68.6" y="159.7">R43</text>
<text x="75.9" y="159.7">20K</text>
<text x="68.6" y="163.3">R45</text>
<text x="75.9" y="163.3">20K</text>
<text x="248.7" y="163.3">HDR_1X3_TH_VER</text>
<text x="66.7" y="185.3">R46</text>
<text x="74.1" y="185.3">20K</text>
<text x="61.3" y="192.6">R47</text>
<text x="68.6" y="192.6">20K</text>
<text x="66.7" y="209">R48</text>
<text x="74.1" y="209">20K</text>
<text x="61.3" y="216.4">R49</text>
<text x="68.6" y="216.4">20K</text>
<text x="68.6" y="225.5">R50</text>
<text x="75.9" y="225.5">20K</text>
<text x="68.6" y="236.5">R51</text>
<text x="75.9" y="236.5">20K</text>
<text x="77" y="247.5">R52</text>
<text x="77" y="249.6">20K</text>
<text x="75.9" y="254.8">R97</text>
<text x="85" y="254.8">0</text>
<text x="61.3" y="258.4">R76</text>
<text x="70.4" y="258.4">0</text>
</g>
<g font-size="1.6" fill="#00f">
<text x="200.6" y="107.1">VCC</text>
<text x="205.9" y="107.1">GND</text>
</g>
<g font-size=".7">
<text x="37.7" y=".7">5</text>
<text x="111.2" y=".7">4</text>
<text x="184.7" y=".7">3</text>
<text x="258.2" y=".7">2</text>
<text x="331.7" y=".7">1</text>
<text x=".2" y="36">D</text>
<text x="368.7" y="36">D</text>
<text x=".2" y="105">C</text>
<text x="368.7" y="105">C</text>
<text x=".2" y="174.1">B</text>
<text x="368.7" y="174.1">B</text>
<text x=".2" y="243.1">A</text>
<text x="368.7" y="243.1">A</text>
<text x="37.7" y="277.7">5</text>
<text x="111.2" y="277.7">4</text>
<text x="184.7" y="277.7">3</text>
<text x="258.2" y="277.7">2</text>
<text x="331.7" y="277.7">1</text>
</g>
</svg>
